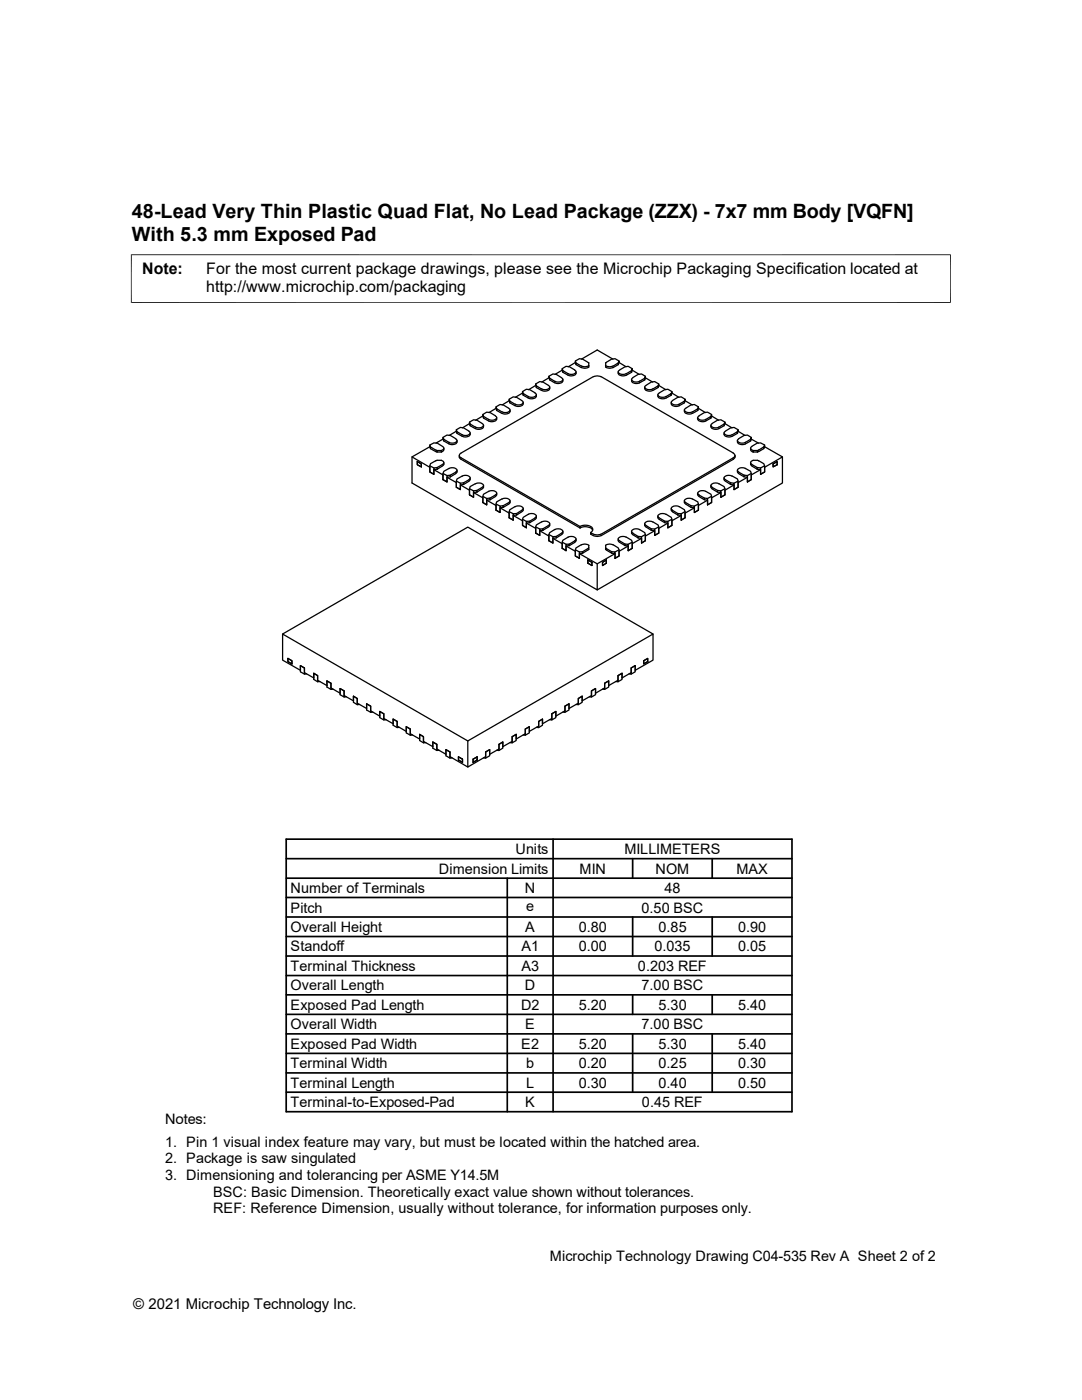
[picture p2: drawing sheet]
<svg xmlns="http://www.w3.org/2000/svg" width="216mm" height="279mm" viewBox="0 0 216 279" stroke-linecap="round" stroke-linejoin="round" font-family="sans-serif">
<g fill="none" stroke="#000" stroke-width=".25">
<path d="M101.6 79.7l.1 .7M101.6 80l.1 .4a2.55 2.55 0 0 0 1.8 .7l.6-.1a.55 .55 0 0 0 .3-.7M101.6 80l-1.4 .8M104.1 79.9l-1-.6-.7-.1-.8 .5v.3M104.1 80l.3 .2a1.03 1.03 0 0 1-1.6 .4l-1.1-.5M104.3 78.1l.1 .8M104.3 78.4l.1 .5 1.1 .6M104.3 78.4l-1.5 .9M104.4 78.5l1.1 .7M106.8 78.4l-1.1-.6-.7-.1-.7 .4v.3M106.8 78.4l.2 .3a1.03 1.03 0 0 1-1.6 .4M106.9 76.6l.1 .7"/>
<path d="M106.9 76.9l.1 .4 1.1 .6M106.9 76.9l-1.4 .9M107 78.8a.95 .95 0 0 1-.6 .8 .95 .95 0 0 1-1-.2M109.4 76.9l-1.1-.7h-.6l-.8 .4v.3M109.4 76.9l.3 .3a1.03 1.03 0 0 1-1.6 .4l-1.1-.6M109.5 75.1l.2 .7M109.5 75.4l.2 .4 1 .6M109.5 75.4l-1.4 .8M109.7 77.3a.95 .95 0 0 1-.6 .8 .95 .95 0 0 1-1-.2M109.7 75.5l1 .6M112 75.4l-1-.7-.7-.1-.8 .5v.3M112.1 75.4l.2 .2a1.03 1.03 0 0 1-1.6 .5"/>
<path d="M112.2 73.6l.1 .7M112.2 73.9l.1 .4 1.1 .6M112.2 73.9l-1.5 .8M112.3 75.7a.95 .95 0 0 1-.6 .9 .95 .95 0 0 1-1-.2M112.3 74l1.1 .6M114.7 73.8l-1.1-.6-.7-.1-.7 .5v.3M114.7 73.9l.2 .2a1.03 1.03 0 0 1-1.6 .4M114.8 72.1l.1 .7M114.8 72.3l.1 .5 1.1 .6M114.8 72.3l-1.4 .9M114.9 74.2a.95 .95 0 0 1-.6 .8 .95 .95 0 0 1-1-.2M114.9 72.4l1.1 .7"/>
<path d="M116 71.7l3.2-1.8 3.1 1.8M117.3 72.3l-1.1-.6-.6-.1-.8 .5v.2M117.3 72.3l.2 .1M117.5 72.4v.8M117.5 72.9a1.47 1.47 0 0 1-1.5 .1M117.5 73.2a1.47 1.47 0 0 1-1.5 .1M118.4 75.2l-26.4 15.2-.3 .5 .3 .5 23.7 13.7v.3M118.4 75.2l.8-.2 .7 .2M120 75.2l26.3 15.2M120.8 73.2a1.47 1.47 0 0 0 1.5 .1M120.8 72.9a1.47 1.47 0 0 0 1.5 .1M120.9 72.4v.8"/>
<path d="M121 72.3l-.2 .1M123.4 74.2a.95 .95 0 0 0 .6 .8 .95 .95 0 0 0 1-.2M123.4 72.8v-.4l-1.1 .7M123.5 72.3l-.1 .5-1.1 .6M123.5 72.3v-.2l-.1 .3M123.5 72.1l-.8-.5-.7 .1-1 .6M123.5 72.3l1.4 .9M123.6 73.9l-.2 .2a1.03 1.03 0 0 0 1.6 .4M126 75.7a.95 .95 0 0 0 .6 .9 .95 .95 0 0 0 1-.2M126 74.3v-.3l-1 .6M126.2 73.9l-.2 .4-1 .6M126.2 73.9v-.3l-.2 .4"/>
<path d="M126.2 73.6l-.9-.5-.6 .1-1 .6M126.2 73.9l1.4 .8M128.7 75.8v-.3l-1.1 .6M128.7 77.3a.95 .95 0 0 0 .6 .8 .95 .95 0 0 0 1-.2M128.8 75.4v-.3l-.1 .4M128.8 75.1l-.8-.5a2.47 2.47 0 0 0-2 1 1.03 1.03 0 0 0 1.6 .5M128.8 75.4l-.1 .4-1.1 .6M128.8 75.4l1.4 .8M128.9 76.9l-.2 .3a1.07 1.07 0 0 0 1.6 .4l1-.6v.3M131.3 78.8a.95 .95 0 0 0 .6 .8 .95 .95 0 0 0 1-.2M131.4 76.9v-.3l-.1 .4M131.4 76.6l-.8-.4h-.6l-1.1 .7"/>
<path d="M131.4 76.9l-.1 .4-1 .6M131.4 76.9l1.4 .9M131.5 78.4l-.2 .3a1.03 1.03 0 0 0 1.6 .4M133.9 78.9v-.4l-1 .7M134.1 78.4v-.3l-.2 .4M134.1 78.1l-.8-.4-.7 .1-1 .6M134.1 78.4l-.2 .5-1 .6M134.1 78.4l1.4 .9M134.2 80l-.3 .2a1.03 1.03 0 0 0 1.7 .4M136.7 80v-.3l-.1 .4M136.7 79.7l-.8-.5-.6 .1-1.1 .6M136.7 80l-.1 .4-1.1 .6"/>
<path d="M136.7 80l1.4 .8M82.2 91.2l3.6 2.1v.9l.8 .5v-1l.6-.1M83.3 92.1l.8 .5v.6l-.8-.4zM85.8 88.8l.1 .7M85.8 89.2l.1 .3 1.1 .6M85.8 89.2l-3.6 2v5.2l37 21.3v-5.2l-3.6-2M85.8 93l.8 .4M85.9 89.2l1.1 .6M86.6 93.7l1.8 1.1v.9M87 89.8l.2 .1M87 91.9l-1.1 .6-.1 1.7 .8 .5v-1.3l.6-.1v.3M87 92l1.1-.1a.42 .42 0 0 1 .4 .3 .42 .42 0 0 1-.2 .5"/>
<path d="M87 90.1l.2 .1M87.2 90.2v-.3h.9v.3M87.2 90.2h.9M88.3 89.1l-1.1-.7h-.6l-.8 .4v.4M88.3 92.7l-1.1 .6M88.3 93l-1.1 .6M88.3 89.1a.42 .42 0 0 1 .2 .5 .42 .42 0 0 1-.4 .3M88.4 87.6l.2 .4 1 .6M88.4 87.3l.2 .7M88.4 94.5l.8 .4M88.4 87.6l-1.4 .8M88.6 92.3v.4l-.3 .3"/>
<path d="M88.6 89.5l-.2 .5-.3 .2M88.6 87.7l1 .6M89.2 95.3l1.9 1v.9M89.6 93.5a1.03 1.03 0 0 1 1.6 .4l-.3 .3M89.6 93.5l-1 .6-.2 .4v1.2M89.9 95.2v-.4l-.7 .1v1.3l-.8-.5M89.9 95.2l-.7 .1v.9l-.8-.5M90.9 87.5l-1-.6-.7-.1-.8 .5v.3M90.9 87.6l.3 .2a1.03 1.03 0 0 1-1.6 .5M90.9 94.2l-1 .6M90.9 94.5l-1 .7M91.1 85.8l.1 .7"/>
<path d="M91.1 86.1l.1 .4 1 .6M91.1 96l.8 .4M91.1 86.1l-1.5 .8M91.2 93.9v.3l-.3 .3M91.2 87.9a.95 .95 0 0 1-.6 .9 .95 .95 0 0 1-1-.2M91.2 86.1l1 .7M91.7 90.9v.4l.3 .4 23.7 13.7M91.9 96.8l1.8 1v1M92.2 95a1.03 1.03 0 0 1 1.6 .5l-.2 .2M92.2 95l-1 .6-.1 1.6M92.5 96.7v-.3h-.6v1.3l-.8-.5M92.5 96.7l-.6 .1v.9l-.8-.5"/>
<path d="M93.6 86l-1.1-.6-.6-.1-.8 .5v.3M93.6 86.1l.2 .2a1.03 1.03 0 0 1-1.6 .4M93.6 95.8l-1.1 .6M93.6 96.1l-1.1 .6M93.7 84.2l.1 .8M93.7 84.5l.1 .5 1.1 .6M93.7 97.5l.8 .5M93.7 84.5l-1.4 .9M93.8 95.4v.4l-.2 .2M93.8 86.4a.95 .95 0 0 1-.6 .8 .95 .95 0 0 1-1-.2M93.8 84.6l1.1 .7M94.5 98.3l1.9 1.1v.9"/>
<path d="M94.9 96.5l-1.1 .6-.1 1.7M94.9 96.6a1.03 1.03 0 0 1 1.6 .4l-.3 .2M95.2 98.2v-.3l-.7 .1v1.2l-.8-.4M95.2 98.2l-.7 .1v.9l-.8-.4M96.2 84.5l-1-.6-.7-.1-.8 .4v.3M96.2 97.3l-1 .6M96.2 97.6l-1 .6M96.2 84.5l.3 .3a1.03 1.03 0 0 1-1.6 .4M96.4 82.7l.1 .7M96.4 83l.1 .4 1 .6M96.4 99.1l.7 .4M96.4 83l-1.5 .9"/>
<path d="M96.5 84.9a.95 .95 0 0 1-.6 .8 .95 .95 0 0 1-1-.2M96.5 96.9v.4l-.3 .2M96.5 83.1l1 .6M97.1 99.8l1.9 1.1v.9M97.5 98.1a1.03 1.03 0 0 1 1.6 .4l-.3 .3M97.5 98l-1 .6-.1 1.7M97.8 99.7v-.3l-.7 .1v1.3l-.7-.5M97.8 99.7l-.7 .1v1l-.7-.5M98.8 83l-1-.7h-.7l-.7 .4v.3M98.8 83l.3 .3a1.03 1.03 0 0 1-1.6 .4M98.8 98.8l-1 .6M98.8 99.1l-1 .6"/>
<path d="M99 81.2l.1 .7M99 81.5l.1 .4 1.1 .6M99 81.5l-1.4 .8M99.1 98.4v.4l-.3 .3M99.1 83.4a.95 .95 0 0 1-.6 .8 .95 .95 0 0 1-1-.2M99.1 81.6l1.1 .6M100.2 99.6l-1.1 .6-.1 1.6M100.2 99.6a1.03 1.03 0 0 1 1.6 .4l-.3 .3M101.5 81.4l-1.1-.6-.6-.1-.8 .5v.3M101.5 81.5l.3 .2a1.03 1.03 0 0 1-1.6 .5M101.8 81.8a.95 .95 0 0 1-.6 .9 .95 .95 0 0 1-1-.2M101.8 99.9v.4l-.3 .3"/>
<path d="M133.9 80.3a.95 .95 0 0 0 .6 .8 .95 .95 0 0 0 1.1-.2M136.6 80.4v-.3l-1.1 .6M136.6 81.8a.95 .95 0 0 0 .6 .9 .95 .95 0 0 0 1-.2M136.6 99.9v.4l.2 .3M136.8 81.5l-.2 .2a1.03 1.03 0 0 0 1.6 .5M138.2 99.6l1 .6 .2 .4v1.2l-.8 .5M138.2 99.6a1.03 1.03 0 0 0-1.6 .4l.2 .3M139.2 83.4v.3M139.2 98.4v.3M139.2 81.9v-.3l-1 .6M139.2 83.7a1.16 1.16 0 0 0 1.6 .3M139.2 98.7l.3 .4"/>
<path d="M139.4 81.5v-.3l-.2 .4M139.4 81.2l-.8-.5-.7 .1-1 .6M139.4 81.5l-.2 .4-1 .6M139.4 81.5l1.4 .8M139.5 83l-.3 .3a1.03 1.03 0 0 0 1.6 .4M139.5 99.1l1 .6 .7 .1v1M139.5 98.8l1 .6v.3M140.5 99.4l.7 .1v1.3M140.8 98l1.1 .6 .1 .5v1.2l-.8 .5M140.8 98.1a1.03 1.03 0 0 0-1.6 .4l.3 .3M141.2 99.8l-1.8 1.1v.9l-.8 .5M141.9 83.4v-.3l-1.1 .6"/>
<path d="M141.9 84.9a.95 .95 0 0 0 .6 .8 .95 .95 0 0 0 1-.2M141.9 96.9v.4l.2 .2M142 83v-.3l-.1 .4M142 82.7l-.8-.4h-.7l-1 .7M142 83l-.1 .4-1.1 .6M142 83l1.4 .9M142 99.1l-.8 .4M142.1 97.3l1.1 .6v.3M142.1 84.5l-.2 .3a1.03 1.03 0 0 0 1.6 .4M142.1 97.6l1.1 .6 .6 .1v.9M143.2 97.9l.6 .1v1.2M143.4 96.5l1.1 .6 .2 .4v1.3l-.9 .4"/>
<path d="M143.5 96.6a1.03 1.03 0 0 0-1.6 .4l.2 .2M143.8 98.3l-1.8 1.1v.9l-.8 .5M144.5 85v-.4l-1.1 .7M144.5 86.4a.95 .95 0 0 0 .6 .8 .95 .95 0 0 0 1-.2M144.5 95.4v.4l.2 .2M144.7 84.5v-.3l-.2 .4M144.7 84.2l-.9-.4-.6 .1-1.1 .6M144.7 84.5l-.2 .5-1.1 .6M144.7 97.5l-.9 .5M144.7 84.5l1.3 .9M144.7 86.1l-.2 .2a1.03 1.03 0 0 0 1.6 .4M144.8 95.8l1 .6v.3"/>
<path d="M144.8 96.1l1 .6M145.8 96.4h.7v1.3M145.8 96.7l.7 .1v.9M146.1 95l1.1 .6 .1 .4v1.2l-.8 .5M146.1 95a1.03 1.03 0 0 0-1.6 .5l.2 .2M146.3 90.4l.3 .5-.3 .5M146.3 91.7l-26.3 15.2M146.3 91.4l-26.3 15.2M146.5 96.8l-1.8 1v1l-.9 .4M146.7 90.9l-.1 .4-.3 .4M147.2 87.9a.95 .95 0 0 0 .6 .9 .95 .95 0 0 0 1-.2M147.2 93.9v.3l.2 .3"/>
<path d="M147.2 86.5v-.4l-1.1 .7M147.3 86.1l-.1 .4-1.1 .6M147.3 86.1v-.3l-.1 .3M147.3 85.8l-.8-.5-.7 .1-1 .6M147.3 96l-.8 .4M147.3 86.1l1.4 .8M147.4 94.2l1.1 .6v.4M147.4 87.6l-.2 .2a1.03 1.03 0 0 0 1.6 .5M147.4 94.5l1.1 .7 .6 .1v.9M148.5 94.8l.6 .1v1.3M148.7 93.5l1.1 .6 .1 .4v1.2l-.8 .5M148.8 93.5a1.03 1.03 0 0 0-1.6 .4l.2 .3"/>
<path d="M149.1 95.3l-1.8 1v.9l-.8 .5M149.8 88v-.3l-1.1 .6M149.8 89.5l.1 .5 .4 .2M149.8 92.3v.4l.1 .2 1.2 .7M149.9 87.6v-.3l-.1 .4M149.9 87.3l-.8-.5-.6 .1-1.1 .6M149.9 87.6l-.1 .4-1.1 .6M149.9 94.5l-.8 .4M149.9 87.6l1.4 .8M150.3 90.2v-.3h.8v.3M150.3 90.2h.8M151.1 93.3l.7 .1v1.3"/>
<path d="M151.1 93.6l.7 .1v1M151.4 92l-1.1-.1a.45 .45 0 0 0-.5 .3 .45 .45 0 0 0 .2 .5l1.1 .6v.3M151.4 91.9l1 .6 .2 .5v1.2l-.8 .5M151.4 89.8l-.3 .1M151.4 90.1l-.3 .1M151.8 94.7l.8-.5v-.9l3.5-2.1v5.2l-36.9 21.3M151.8 93.7l-1.9 1.1v.9l-.8 .5M152.4 89.5v-.3l-1 .6M152.6 89.2v-.4l-.2 .4M152.6 88.8l-.8-.4a2.66 2.66 0 0 0-2 .9l.1 .4 .4 .2M152.6 89.2l-.2 .3-1 .6M152.6 93l-.8 .4"/>
<path d="M152.6 89.2l3.5 2M154.3 92.6l.8-.5v.7l-.8 .4zM99 100.6l.8 .4M99.8 101.3l1.8 1.1v.9M100.4 101.3v-.4l-.6 .1v1.3l-.8-.5M100.4 101.3h-.6v1l-.8-.5M101.5 100.3l-1.1 .6M101.5 100.6l-1.1 .7M101.6 102.1l.8 .4M102.4 102.9l1.9 1v1M103.1 102.8v-.3h-.7v1.3l-.8-.5M103.1 102.8l-.7 .1v.9l-.8-.5"/>
<path d="M104.1 101.9l-1 .6M104.1 102.2l-1 .6M104.1 101.8l.3-.2a1.07 1.07 0 0 0-1.6-.5l-1.1 .6-.1 1.6M104.3 103.6l.7 .5M104.4 101.5v.4l-.3 .2M105 104.4l1.9 1.1v.9M105.4 102.7a1.03 1.03 0 0 1 1.6 .4l-.2 .2M105.5 102.6l-1.1 .7-.1 1.6M105.7 104.3v-.3l-.7 .1v1.2l-.7-.4M105.7 104.3l-.7 .1v.9l-.7-.4M106.8 103.4l-1.1 .6M106.8 103.7l-1.1 .6"/>
<path d="M106.9 105.2l.8 .4M107 103v.4l-.2 .2M107.7 105.9l1.8 1.1v.9M108.3 105.8v-.3l-.6 .1v1.2l-.8-.4M108.3 105.8l-.6 .1v.9l-.8-.4M109.4 104.9l-1.1 .6M109.4 105.2l-1.1 .6M109.4 104.9l.3-.3a1.07 1.07 0 0 0-1.6-.5l-1.1 .7-.1 1.6M109.5 106.7l.8 .4M109.7 104.5v.4l-.3 .3M110.3 107.4l1.9 1.1v.9M110.7 105.7l-1 .6-.2 .4v1.2"/>
<path d="M110.7 105.7a1.03 1.03 0 0 1 1.6 .4l-.2 .3M111 107.4v-.3h-.7v1.3l-.8-.5M112 106.7l-1 .7h-.7v1l-.8-.5M112 106.4l-1 .7M112.2 108.2l.7 .4M112.3 106v.4l-.2 .3M112.9 109l1.9 1v1l.8 .4v-.9l.6-.1M113.3 107.2a1.03 1.03 0 0 1 1.6 .5l-.2 .2M113.4 107.2l-1.1 .6-.1 1.6M113.6 108.9v-.3h-.7v1.3l-.7-.5M113.6 108.9l-.7 .1v.9l-.7-.5M114.7 108l-1.1 .6"/>
<path d="M114.7 108.2l-1.1 .7M114.8 109.7l.8 .5M114.9 107.6v.4l-.2 .2M115.7 105.4a1.97 1.97 0 0 1 2.5 .4M115.7 105.1a1.86 1.86 0 0 1 2.6 .5l-.1 .4-.3 .3M116 108.7l-1.1 .6-.1 1.7 .8 .4v-1.2l.6-.1v.3M116 108.8a1.47 1.47 0 0 1 1.5 0M117.3 111.8l.8 .4v.7M117.3 109.5l-1.1 .6M117.3 111.8v.6l.8 .5M117.5 108.8v.8M117.5 109.3l-.2 .1"/>
<path d="M117.5 109.6l-1.3 .8M118.4 106.6l-.5-.3v.3l.5 .3M118.4 106.9l.8 .2 .7-.2M118.4 106.6l.8 .2 .7-.2M120.2 112.2v.7l.8-.5M120.2 112.2l.8-.4v.6M120.8 109.3l.2 .1M120.8 109.6l1.2 .8 .7 .1v.9M120.9 108.8v.8M121 109.5l1 .6v.3M122 110.1l.7 .1v1.2M122.3 108.7l1.1 .6 .1 .4v1.3l-.8 .4"/>
<path d="M122.3 108.8a1.47 1.47 0 0 0-1.5 0M122.7 110.5l-3.5 2M123.4 107.6v.4l.2 .2M123.5 109.7l-.8 .5M123.7 108l1 .6v.3M123.7 108.2l1 .7M124.7 108.6h.6v1.3M124.7 108.9l.6 .1v.9M125 107.2l1 .6 .2 .4v1.2l-.9 .5M125 107.2a1.03 1.03 0 0 0-1.6 .5l.2 .2M125.3 109l-1.8 1v1l-.8 .4M126 106v.4l.2 .2 1.1 .8"/>
<path d="M126.2 108.2l-.9 .4M127.3 107.4h.7v1M127.3 107.1h.7v1.3M127.6 105.7l1.1 .6 .1 .4v1.2l-.8 .5M127.6 105.7a1.03 1.03 0 0 0-1.6 .4l1.3 1v.3M128 107.4l-1.8 1.1v.9l-.9 .5M128.7 104.5v.4l.2 .3M128.8 106.7l-.8 .4M128.9 104.9l-.2-.3a1.07 1.07 0 0 1 1.6-.5l1 .7 .1 .4v1.2l-.8 .4M128.9 104.9l1.1 .6v.3M128.9 105.2l1.1 .6M130 105.5l.6 .1v1.2"/>
<path d="M130 105.8l.6 .1v.9M130.6 105.9l-1.8 1.1v.9l-.8 .5M131.3 103v.4l.2 .2M131.4 105.2l-.8 .4M131.6 103.7l1 .6 .7 .1v.9M131.6 103.4l1 .6v.3M132.6 104l.7 .1v1.2M132.9 102.6l1 .7 .2 .3v1.3l-.8 .4M132.9 102.7a1.03 1.03 0 0 0-1.6 .4l.2 .2M133.3 104.4l-1.9 1.1v.9l-.8 .4M133.9 101.5v.4l.3 .2M134.1 103.6l-.8 .5"/>
<path d="M134.2 101.9l1.1 .6v.3M134.2 102.2l1.1 .6M135.3 102.5h.6v1.3M135.3 102.8l.6 .1v.9M135.5 101.1l1.1 .6 .1 .4v1.2l-.8 .5M135.6 101.1a1.03 1.03 0 0 0-1.7 .5l.3 .2M135.9 102.9l-1.8 1v1l-.8 .4M136.7 102.1l-.8 .4M136.9 100.3l1 .6v.4M136.9 100.6l1 .7h.7v1M137.9 100.9l.7 .1v1.3M138.6 101.3l-1.9 1.1v.9l-.8 .5"/>
<path d="M139.4 100.6l-.8 .4M56.4 126.5l36.9-21.3 37 21.3M57.4 131.4l.9 .5v.6l-.9-.5zM61.2 134.5h-.5v-1.2l-.8-.5v1.3l.8 .4M63.8 136l-.4 .1v-1.3l-.8-.4v1.2l.8 .5M66.5 137.5l-.5 .1v-1.2l-.8-.5v1.2l.8 .5M69.1 139.1h-.4v-1.2l-.8-.5v1.2l.8 .5M117.6 139.1h.4v-1.2l.8-.5v1.2l-.8 .5M120.2 137.5l.4 .1v-1.2l.9-.5v1.2l-.9 .5M122.9 136l.4 .1v-1.3l.8-.4v1.2l-.8 .5M125.5 134.5h.4v-1.2l.8-.5v1.3l-.8 .4M128.4 131.9l.8-.5v.6l-.8 .5z"/>
<path d="M71.8 140.6h-.5v-1.2l-.8-.5v1.3l.8 .4M74.4 142.1l-.4 .1v-1.3l-.8-.4v1.2l.8 .5M77 143.6l-.4 .1v-1.2l-.8-.5v1.2l.8 .5M79.7 145.2h-.5v-1.2l-.8-.5v1.2l.8 .5M82.3 146.7h-.4v-1.2l-.8-.5v1.3l.8 .4M85 148.2l-.5 .1v-1.3l-.8-.4v1.2l.8 .5M87.6 149.7l-.4 .1v-1.3l-.8-.4v1.2l.8 .5M90.2 151.3h-.4v-1.2l-.8-.5v1.2l.8 .5M91.5 151l.8 .5v.6M91.5 151v.7l.8 .4M93.3 147.9l-36.9-21.4v5.2l3.5 2.1v-1l.8 .5v.9l1.9 1.1v-.9l.8 .4v1l1.8 1v-.9l.8 .5v.9l1.9 1v-.9l.8 .5v.9l1.8 1.1v-1l.8 .5v.9l1.9 1.1v-.9l.8 .4v1l1.8 1v-.9l.8 .5v.9l1.8 1v-.9l.8 .5v.9l1.9 1.1v-1l.8 .5v.9l1.8 1.1v-.9l.8 .4v1l1.9 1v-.9l.8 .4v1l1.8 1v-.9l.8 .5v.9l3.5 2.1M93.3 147.9l37-21.4v5.2l-3.6 2.1v-1l-.8 .5v.9l-1.8 1.1v-.9l-.8 .4v1l-1.8 1v-.9l-.9 .5v.9l-1.8 1v-.9l-.8 .5v.9l-1.8 1.1v-1l-.8 .5v.9l-1.9 1.1v-.9l-.8 .4v1l-1.8 1v-.9l-.8 .5v.9l-1.9 1v-.9l-.7 .5v.9l-1.9 1.1v-1l-.8 .5v.9l-1.8 1.1v-.9l-.8 .4v1l-1.9 1v-.9l-.7 .4v1l-1.9 1v-.9l-.8 .5v.9l-3.6 2.1z"/>
<path d="M94.4 151.5v.6l.8-.4M94.4 151.5l.8-.5v.7M96.5 151.3h.4v-1.2l.8-.5v1.2l-.8 .5M99.1 149.7l.5 .1v-1.3l.7-.4v1.2l-.7 .5M101.8 148.2l.4 .1v-1.3l.8-.4v1.2l-.8 .5M104.4 146.7h.4v-1.2l.8-.5v1.3l-.8 .4M107 145.2h.5v-1.2l.7-.5v1.2l-.7 .5M109.7 143.6l.4 .1v-1.2l.8-.5v1.2l-.8 .5M112.3 142.1l.4 .1v-1.3l.8-.4v1.2l-.8 .5M114.9 140.6h.5v-1.2l.8-.5v1.3l-.8 .4"/>
</g>
<path d="M26.1 50.8h163.6M26.2 50.8v9.7M189.7 50.8v9.7M26.1 60.4h163.6" fill="none" stroke="#000" stroke-width=".2"/>
<g fill="none" stroke="#000" stroke-width=".34">
<path d="M57.1 179.1h100.9M57.1 175.3h100.9M57.1 171.4h100.9M57.1 167.5h100.9v54.4h-100.9zM101.2 175.3v46.6M110.4 167.5v54.4M126.2 171.4v3.9M142.1 171.4v3.9M57.1 186.9h100.9M57.1 183h100.9M57.1 198.5h100.9M57.1 194.7h100.9"/>
<path d="M57.1 190.8h100.9M126.2 183v7.8M126.2 198.5v3.9M142.1 183v7.8M142.1 198.5v3.9M57.1 214.1h100.9M57.1 206.3h100.9M57.1 202.4h100.9M57.1 210.2h100.9M57.1 218h100.9M126.2 206.3v11.7M142.1 206.3v11.7"/>
</g>
<g font-size="3.9">
<text x="26.3" y="43.5">48-Lead Very Thin Plastic Quad Flat, No Lead Package (ZZX) - 7x7 mm Body [VQFN]</text>
<text x="26.3" y="48">With 5.3 mm Exposed Pad</text>
</g>
<g font-size="3.2">
<text x="28.4" y="54.6">Note:</text>
<text x="41.1" y="54.6">For the most current package drawings, please see the Microchip Packaging Specification located at</text>
<text x="41.1" y="58.3">http://www.microchip.com/packaging</text>
</g>
<text font-size="3" x="26.6" y="261.3">© 2021 Microchip Technology Inc.</text>
<g font-size="2.9">
<text x="102.9" y="170.4">Units</text>
<text x="124.6" y="170.4">MILLIMETERS</text>
<text x="58" y="178.2">Number of Terminals</text>
<text x="87.5" y="174.3">Dimension Limits</text>
<text x="104.7" y="178.2">N</text>
<text x="115.7" y="174.3">MIN</text>
<text x="130.8" y="174.3">NOM</text>
<text x="132.6" y="178.2">48</text>
<text x="146.9" y="174.3">MAX</text>
<text x="58" y="186">Overall Height</text>
<text x="58" y="182.1">Pitch</text>
<text x="104.8" y="186">A</text>
<text x="105" y="181.8">e</text>
<text x="115.5" y="186">0.80</text>
<text x="128" y="182.1">0.50 BSC</text>
<text x="131.4" y="186">0.85</text>
<text x="147.3" y="186">0.90</text>
<text x="58" y="189.9">Standoff</text>
<text x="104.1" y="189.9">A1</text>
<text x="115.5" y="189.9">0.00</text>
<text x="130.6" y="189.9">0.035</text>
<text x="147.3" y="189.9">0.05</text>
<text x="58" y="193.8">Terminal Thickness</text>
<text x="58" y="197.7">Overall Length</text>
<text x="104.1" y="193.8">A3</text>
<text x="104.7" y="197.7">D</text>
<text x="127.3" y="193.8">0.203 REF</text>
<text x="128" y="197.7">7.00 BSC</text>
<text x="58" y="201.5">Exposed Pad Length</text>
<text x="104" y="201.5">D2</text>
<text x="115.5" y="201.5">5.20</text>
<text x="131.4" y="201.5">5.30</text>
<text x="147.3" y="201.5">5.40</text>
<text x="58" y="205.4">Overall Width</text>
<text x="58" y="209.3">Exposed Pad Width</text>
<text x="104" y="209.3">E2</text>
<text x="104.8" y="205.4">E</text>
<text x="115.5" y="209.3">5.20</text>
<text x="128" y="205.4">7.00 BSC</text>
<text x="131.4" y="209.3">5.30</text>
<text x="147.3" y="209.3">5.40</text>
<text x="58" y="213.2">Terminal Width</text>
<text x="105" y="213.2">b</text>
<text x="115.5" y="213.2">0.20</text>
<text x="131.4" y="213.2">0.25</text>
<text x="147.3" y="213.2">0.30</text>
<text x="58" y="217.1">Terminal Length</text>
<text x="58" y="221">Terminal-to-Exposed-Pad</text>
<text x="104.8" y="221">K</text>
<text x="105" y="217.1">L</text>
<text x="115.5" y="217.1">0.30</text>
<text x="128.1" y="221">0.45 REF</text>
<text x="131.4" y="217.1">0.40</text>
<text x="147.3" y="217.1">0.50</text>
<text x="32.9" y="224.3">Notes:</text>
<text x="32.9" y="228.9">1. Pin 1 visual index feature may vary, but must be located within the hatched area.</text>
<text x="32.9" y="232.2">2. Package is saw singulated</text>
<text x="32.9" y="235.5">3. Dimensioning and tolerancing per ASME Y14.5M</text>
<text x="42.5" y="238.8">BSC: Basic Dimension. Theoretically exact value shown without tolerances.</text>
<text x="42.5" y="242.1">REF: Reference Dimension, usually without tolerance, for information purposes only.</text>
<text x="109.7" y="251.6">Microchip Technology Drawing C04-535 Rev A Sheet 2 of 2</text>
</g>
</svg>
